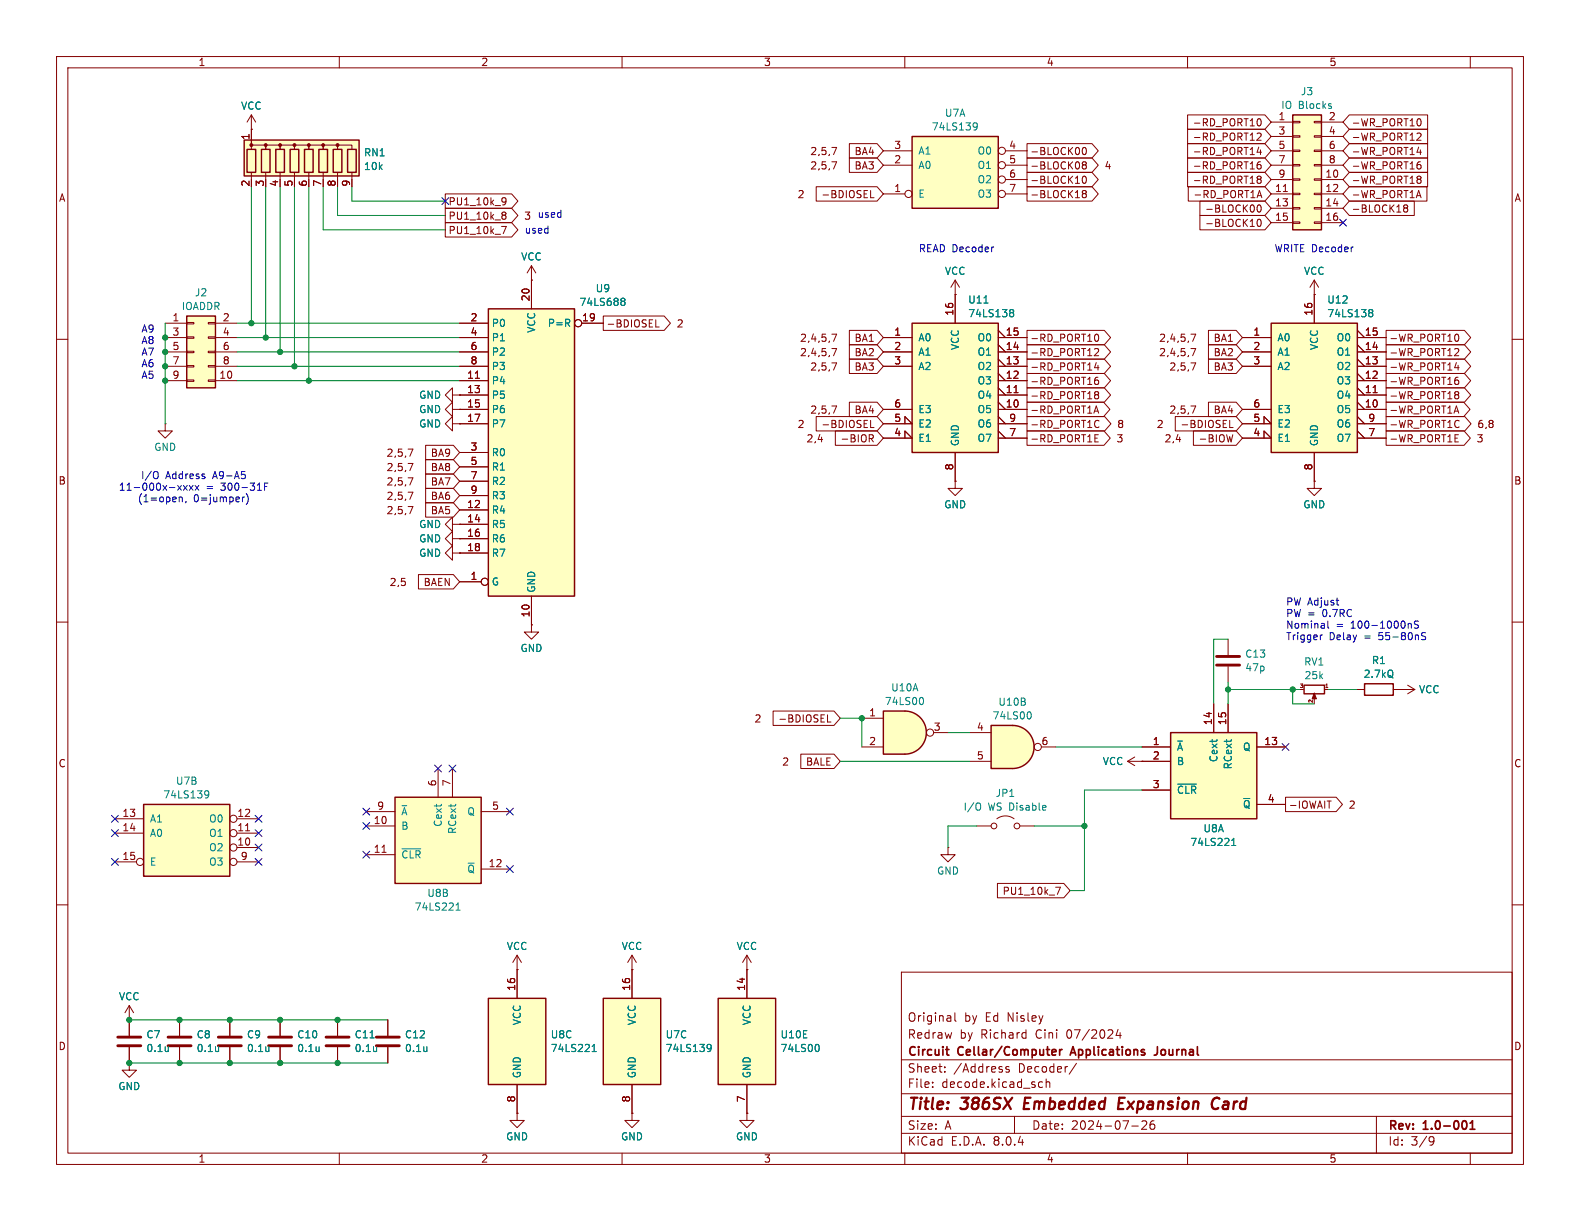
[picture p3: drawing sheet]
<svg xmlns="http://www.w3.org/2000/svg" width="279mm" height="216mm" viewBox="0 0 279 216" stroke-linecap="round" stroke-linejoin="round" font-family="sans-serif">
<g fill="none" stroke="#840000" stroke-width=".18">
<path d="M10 10h259.4v195.9h-259.4zM12 12h255.4v191.9h-255.4zM60 10v2M110 10v2M160 10v2M210 10v2M260 10v2M10 60h2M267.4 60h2M29.2 74.9v1.3h1.3l-1.3 1.3-1.3-1.3h1.3M29.2 74.9h.1M80 72.4v-1.3l-1.3 1.3 1.3 1.3v-1.3h1.3"/>
<path d="M80 69.9v-1.3l-1.3 1.3 1.3 1.2v-1.2h1.3M80 74.9v-1.2l-1.3 1.2 1.3 1.3v-1.3h1.3M81.3 72.4h.1M81.3 69.9h.1M81.3 74.9h.1M80 95.3v-1.3l-1.3 1.3 1.3 1.2v-1.2h1.3M80 92.7v-1.3l-1.3 1.3 1.3 1.3v-1.3h1.3M80 97.8v-1.3l-1.3 1.3 1.3 1.3v-1.3h1.3M81.3 95.3h.1M81.3 92.7h.1M81.3 97.8h.1M232.4 85.1v1.3h1.3l-1.3 1.2-1.3-1.2h1.3"/>
<path d="M232.4 85.1h.1M10 110h2M267.4 110h2M10 160h2M267.4 160h2M159.4 171.9h108v32h-108zM168.9 179.1v1.3l.2 .2M31.7 180.3v2.8M31.7 185.2v2.8M40.6 180.3v2.8M40.6 185.2v2.8M49.5 180.3v2.8"/>
<path d="M49.5 185.2v2.8M159.4 197.4h108M159.4 193.4h108M159.4 187.4h108M164.9 192.1v.2M164.9 191.4v.1M167.1 189.4v.2M167.1 188.7v.1M178.4 188.7l-.3-.1-.2 .2v.2l.5 .2v.3h-.5M179.4 197.4v3M181.3 182.6l.1 .1M181.4 182.1v1.5"/>
<path d="M181.4 183.5l-.1 .1M183.8 192.2h.6M183.8 191.4h.6M185 191.4l.2-.1 .4 .1v.9M185 190.8v1.5M190.4 188l-1.3 1.9M197.7 182l-.3 1.1h.9M198.1 182.6v1M200.1 199.1h1.2M202.7 198.3v.5l-.8 .9h.9M203.6 198.3a1.17 1.17 0 0 0-.1 1.3h.6l.1-.6-.3-.2h-.3l-.2 .2M243.4 197.4v6.5"/>
<path d="M60 203.9v2M110 203.9v2M159.4 200.4h108M160 203.9v2M210 203.9v2M253 201l.5 .1a.99 .99 0 0 1-.4 1.4h-.2M253.6 201.6l-.3 .3h-.3M260 203.9v2"/>
</g>
<path d="M167.2 185.6h.6M167.7 186.6h.1M186.2 185.6h.5v.3l-.7 .2M186.7 186.5l-.5 .1M187.4 185.6v1M187.8 185.6h-.3l-.1 .3M189.4 186.1h.7M189.7 185.1l-.5 1.5M204.7 185.1v1a.48 .48 0 0 1-.6 .5M259.2 198.2l.2 .5-.2 .9M260 199.7h.8M260 198.6l.4-.4v1.5" fill="none" stroke="#840000" stroke-width=".3"/>
<path d="M181.3 194.1l-.3 2h1M197.8 195.1h.7M198.9 194.1h-1l-.2 2h1M214.4 195.8a.67 .67 0 0 0 1 .1M215.6 194.3a.73 .73 0 0 0-1.1 .3" fill="none" stroke="#840000" stroke-width=".4"/>
<path d="M29.7 184.9h4.1M29.7 183.4h4.1M38.6 184.9h4.1M38.6 183.4h4.1M47.5 184.9h4.1M47.5 183.4h4.1" fill="none" stroke="#840000" stroke-width=".51"/>
<path d="M38.7 185.1v.8M38.7 185.8l-.1 .1M47.5 185.1v.8M47.5 185.8v.1M56.4 185.1v.8M56.4 185.8v.1" fill="none" stroke="#008484" stroke-width=".18"/>
<path d="M25.4 142.2h15.2v12.7h-15.2z" fill="#ffffc2"/>
<path d="M25.4 142.2h15.2v12.7h-15.2z" fill="none" stroke="#840000" stroke-width=".25"/>
<g fill="none" stroke="#840000" stroke-width=".18">
<path d="M232.4 52.1h.1M232.4 49.5l-.8 1.3M232.4 49.5v2.6M232.4 49.5l.8 1.3M20.3 147.3h5.1M20.3 144.8h5.1M20.3 152.4h3.8M41.9 149.9h3.8M41.9 147.3h3.8M41.9 144.8h3.8M41.9 152.4h3.8M43.4 146.9h.7"/>
<path d="M22.9 177.8l-.8 1.3M22.9 177.8v2.5M22.9 177.8l.7 1.3M22.9 180.3h.1"/>
<circle cx="24.8" cy="152.4" r=".63"/>
<circle cx="41.3" cy="152.4" r=".63"/>
<circle cx="41.3" cy="149.9" r=".63"/>
<circle cx="41.3" cy="147.3" r=".63"/>
<circle cx="41.3" cy="144.8" r=".63"/>
</g>
<path d="M36.3 139.9l.4-.1 .2 .2a.84 .84 0 0 1-.3 1.1h-.3M36.9 140.4l-.2 .2h-.4" fill="none" stroke="#008484" stroke-width=".18"/>
<path d="M224.8 57.2h15.2v22.8h-15.2z" fill="#ffffc2"/>
<path d="M224.8 57.2h15.2v22.8h-15.2z" fill="none" stroke="#840000" stroke-width=".25"/>
<g fill="none" stroke="#840000" stroke-width=".18">
<path d="M219.7 59.7h5.1M232.4 52.1v5.1M240 59.7h5.1M240 58.4l1.3 1.3M219.7 77.5h5.1l-1.3-1.3v1.3M219.7 74.9h5.1l-1.3-1.2v1.2M219.7 72.4h5.1M219.7 64.8h5.1M219.7 62.2h5.1M240 72.4h5.1M240 71.1l1.3 1.3M240 69.9h5.1"/>
<path d="M240 68.6l1.3 1.3M240 67.3h5.1M240 66l1.3 1.3M240 64.8h5.1M240 63.5l1.3 1.3M240 62.2h5.1M240 61l1.3 1.2M240 77.5h5.1M240 74.9h5.1M240 76.2l1.3 1.3M240 73.7l1.3 1.2M242.8 69.4h.7"/>
<path d="M232.4 80v5.1"/>
</g>
<path d="M242.2 55.2l.1 .1M242.2 54.8l.3-.1 .2 .2 .1 .1-.3 .3M242.3 55.3h.2M242.3 55.3h-.1M242.5 55.3l.3 .2-.1 .4-.2 .1-.3-.1" fill="none" stroke="#008484" stroke-width=".18"/>
<path d="M69.8 141h15.3v15.2h-15.3z" fill="#ffffc2"/>
<path d="M69.8 141h15.3v15.2h-15.3z" fill="none" stroke="#840000" stroke-width=".25"/>
<g fill="none" stroke="#840000" stroke-width=".18">
<path d="M77.5 135.9v5.1M80 135.9v5.1M64.8 146.1h5M64.8 151.1h5M64.8 143.5h5M67.6 150.7h.7M85.1 153.7h5.1M85.1 143.5h5.1M91.4 171.5h.1M91.4 168.9l-.7 1.3M91.4 168.9v2.6M91.4 168.9l.8 1.3"/>
<path d="M59.7 180.3v2.8M59.7 185.2v2.8"/>
</g>
<path d="M71.1 150.1h3.3M71.1 142.5h.8M80.6 160.9h.8M80.6 160l.4-.3v1.2M65.4 183.5h.8M66.6 185.1v.8M66.6 185.8l-.1 .1" fill="none" stroke="#008484" stroke-width=".18"/>
<path d="M57.7 184.9h4M57.7 183.4h4" fill="none" stroke="#840000" stroke-width=".51"/>
<path d="M228.6 20.3h5.1v20.3h-5.1z" fill="#ffffc2"/>
<g fill="none" stroke="#840000" stroke-width=".18">
<path d="M224.8 21.6h3.8M224.8 31.8h3.8M224.8 34.3h3.8M224.8 36.8h3.8M224.8 39.4h3.8M224.8 24.1h3.8M224.8 26.7h3.8M224.8 29.2h3.8M226.9 33.9h.8M228.6 39.2h1.3v.3h-1.3zM228.6 36.7h1.3v.3h-1.3zM228.6 34.2h1.3v.2h-1.3z"/>
<path d="M228.6 31.6h1.3v.3h-1.3zM228.6 29.1h1.3v.2h-1.3zM228.6 26.5h1.3v.3h-1.3zM228.6 24h1.3v.3h-1.3zM228.6 21.5h1.3v.2h-1.3zM232.4 39.2h1.3v.3h-1.3zM232.4 36.7h1.3v.3h-1.3zM232.4 34.2h1.3v.2h-1.3zM232.4 31.6h1.3v.3h-1.3zM232.4 29.1h1.3v.2h-1.3zM232.4 26.5h1.3v.3h-1.3zM232.4 24h1.3v.3h-1.3z"/>
<path d="M232.4 21.5h1.3v.2h-1.3zM233.7 21.6h3.8M233.7 31.8h3.8M233.7 34.3h3.8M233.7 36.8h3.8M233.7 39.4h3.8M233.7 24.1h3.8M233.7 26.7h3.8M233.7 29.2h3.8"/>
</g>
<path d="M228.6 20.3h5.1v20.3h-5.1z" fill="none" stroke="#840000" stroke-width=".25"/>
<path d="M235.3 18.8l.2 .1-.2 .3M235.3 18.3l.1 .1" fill="none" stroke="#008484" stroke-width=".18"/>
<path d="M161.3 57.2h15.2v22.8h-15.2z" fill="#ffffc2"/>
<path d="M161.3 57.2h15.2v22.8h-15.2z" fill="none" stroke="#840000" stroke-width=".25"/>
<g fill="none" stroke="#840000" stroke-width=".18">
<path d="M156.2 59.7h5.1M168.9 52.1v5.1M176.5 59.7h5.1M176.5 58.4l1.3 1.3M156.2 77.5h5.1l-1.3-1.3v1.3M156.2 74.9h5.1l-1.3-1.2v1.2M156.2 72.4h5.1M156.2 64.8h5.1M156.2 62.2h5.1M176.5 72.4h5.1M176.5 71.1l1.3 1.3M176.5 69.9h5.1"/>
<path d="M176.5 68.6l1.3 1.3M176.5 67.3h5.1M176.5 66l1.3 1.3M176.5 64.8h5.1M176.5 63.5l1.3 1.3M176.5 62.2h5.1M176.5 61l1.3 1.2M176.5 77.5h5.1M176.5 74.9h5.1M176.5 76.2l1.3 1.3M176.5 73.7l1.3 1.2M179.3 69.4h.7"/>
<path d="M168.9 80v5.1M22.9 188v1.2h1.2l-1.2 1.3-1.3-1.3h1.3M22.9 188h.1M22.9 180.3v2.8M22.9 185.2v2.8M132.1 196.9v1.2h1.2l-1.2 1.3-1.3-1.3h1.3M132.1 196.9h.1"/>
</g>
<path d="M174 53.6h.7M178.7 55.2l.1 .1M178.7 54.8l.3-.1 .2 .2 .1 .1-.3 .3M178.8 55.3h.2M178.8 55.3h-.1M179 55.3l.3 .2-.1 .4-.2 .1-.3-.1M29.8 185.1v.8M29.8 185.8l-.1 .1" fill="none" stroke="#008484" stroke-width=".18"/>
<path d="M20.8 184.9h4.1M20.8 183.4h4.1" fill="none" stroke="#840000" stroke-width=".51"/>
<path d="M127 176.5h10.2v15.3h-10.2z" fill="#ffffc2"/>
<path d="M127 176.5h10.2v15.3h-10.2z" fill="none" stroke="#840000" stroke-width=".25"/>
<path d="M111.8 171.5h.1M111.8 168.9l-.8 1.3M111.8 168.9v2.6M111.8 168.9l.7 1.3M132.1 171.5h.1M132.1 168.9v7.6M132.1 168.9l-.8 1.3M132.1 168.9l.7 1.3M111.8 196.9v1.2h1.2l-1.2 1.3-1.3-1.3h1.3M111.8 196.9h.1M132.1 191.8v5.1" fill="none" stroke="#840000" stroke-width=".18"/>
<path d="M144.6 184.7a.79 .79 0 0 1 0 1.2" fill="none" stroke="#008484" stroke-width=".18"/>
<path d="M106.7 176.5h10.1v15.3h-10.1z" fill="#ffffc2"/>
<path d="M106.7 176.5h10.1v15.3h-10.1z" fill="none" stroke="#840000" stroke-width=".25"/>
<path d="M168.9 52.1h.1M168.9 49.5l-.8 1.3M168.9 49.5v2.6M168.9 49.5l.8 1.3M168.9 85.1v1.3h1.3l-1.3 1.2-1.3-1.2h1.3M168.9 85.1h.1M111.8 171.5v5M68.6 180.3v2.8M68.6 185.2v2.8M91.4 196.9v1.2h1.3l-1.3 1.3-1.2-1.3h1.2M91.4 196.9h.1M111.8 191.8v5.1" fill="none" stroke="#840000" stroke-width=".18"/>
<path d="M75.5 185.1v.8M75.5 185.8l-.1 .1M125.2 184.7h.3l.2 .1a.84 .84 0 0 1-.3 1.1h-.2M125.8 185.2l-.3 .3-.3-.1" fill="none" stroke="#008484" stroke-width=".18"/>
<path d="M66.5 184.9h4.1M66.5 183.4h4.1" fill="none" stroke="#840000" stroke-width=".51"/>
<path d="M86.4 176.5h10.1v15.3h-10.1z" fill="#ffffc2"/>
<path d="M86.4 176.5h10.1v15.3h-10.1z" fill="none" stroke="#840000" stroke-width=".25"/>
<path d="M91.4 171.5v5M91.4 191.8v5.1" fill="none" stroke="#840000" stroke-width=".18"/>
<path d="M104.7 185.9h.7M104.7 185l.4-.3v1.2" fill="none" stroke="#008484" stroke-width=".18"/>
<path d="M161.3 24.1h15.2v12.7h-15.2z" fill="#ffffc2"/>
<path d="M161.3 24.1h15.2v12.7h-15.2z" fill="none" stroke="#840000" stroke-width=".25"/>
<g fill="none" stroke="#840000" stroke-width=".18">
<path d="M156.2 34.3h3.8M156.2 29.2h5.1M156.2 26.7h5.1M177.8 34.3h3.8M177.8 29.2h3.8M177.8 26.7h3.8M177.8 31.8h3.8"/>
<circle cx="160.7" cy="34.3" r=".63"/>
<circle cx="177.2" cy="34.3" r=".63"/>
<circle cx="177.2" cy="31.7" r=".63"/>
<circle cx="177.2" cy="29.2" r=".63"/>
<circle cx="177.2" cy="26.7" r=".63"/>
</g>
<path d="M172.2 21.8l.4-.1 .2 .1a.84 .84 0 0 1-.4 1.2h-.2M172.8 22.3l-.2 .2-.4-.1" fill="none" stroke="#008484" stroke-width=".18"/>
<path d="M86.4 54.6h15.2v50.8h-15.2z" fill="#ffffc2"/>
<path d="M86.4 54.6h15.2v50.8h-15.2z" fill="none" stroke="#840000" stroke-width=".25"/>
<g fill="none" stroke="#840000" stroke-width=".18">
<path d="M81.3 57.2h5.1M81.3 59.7h5.1M94 49.5h.1M94 47v7.6M94 47l-.8 1.3M94 47l.7 1.3M102.9 57.2h3.8M81.3 67.3h5.1M81.3 69.9h5.1M81.3 72.4h5.1M81.3 74.9h5.1M81.3 62.2h5.1"/>
<path d="M81.3 64.8h5.1M84.1 66.9h.7M81.3 90.2h5.1M81.3 92.7h5.1M81.3 95.3h5.1M81.3 97.8h5.1M81.3 80h5.1M81.3 82.6h5.1M81.3 85.1h5.1M81.3 87.6h5.1M81.3 102.9h3.8M94 110.5v1.3h1.2l-1.2 1.2-1.3-1.2h1.3"/>
<path d="M94 110.5h.1M94 105.4v5.1M167.6 149.9v1.2h1.3l-1.3 1.3-1.2-1.3h1.2M167.6 149.9h.1"/>
<circle cx="102.2" cy="57.1" r=".63"/>
<circle cx="85.7" cy="102.9" r=".63"/>
</g>
<path d="M109.9 53.2l.1 .1M109.9 52.8l.4-.1 .2 .2v.1l-.2 .3M110 53.3h.3M110 53.3h-.1M110.3 53.3l.2 .2v.4l-.2 .1-.4-.1" fill="none" stroke="#008484" stroke-width=".18"/>
<path d="M160 125.7a3.8 3.8 0 0 1 3.8 3.8 3.8 3.8 0 0 1-3.8 3.9z" fill="#ffffc2" stroke="#ffffc2" stroke-width=".18"/>
<path d="M156.2 125.7h3.8v7.7h-3.8z" fill="#ffffc2"/>
<path d="M156.2 125.7h3.8a3.8 3.8 0 0 1 3.8 3.8 3.8 3.8 0 0 1-3.8 3.9h-3.8z" fill="none" stroke="#840000" stroke-width=".25"/>
<g fill="none" stroke="#840000" stroke-width=".18">
<path d="M152.4 127h3.8M152.4 132.1h3.8M165.1 129.5h2.5"/>
<circle cx="164.5" cy="129.5" r=".63"/>
</g>
<path d="M163 123.3a.79 .79 0 0 1 0 1.3" fill="none" stroke="#008484" stroke-width=".18"/>
<path d="M43.2 24.8h20.3v6.3h-20.3z" fill="#ffffc2"/>
<path d="M43.2 24.8h20.3v6.3h-20.3zM43.7 26.4h1.5v4.1h-1.5zM46.2 26.4h1.6v4.1h-1.6zM48.8 26.4h1.5v4.1h-1.5zM51.3 26.4h1.5v4.1h-1.5zM53.8 26.4h1.6v4.1h-1.6zM56.4 26.4h1.5v4.1h-1.5zM58.9 26.4h1.6v4.1h-1.6zM61.5 26.4h1.5v4.1h-1.5z" fill="none" stroke="#840000" stroke-width=".25"/>
<g fill="#840000" stroke="#840000" stroke-width=".18">
<circle cx="44.4" cy="25.7" r=".25"/>
<circle cx="47" cy="25.7" r=".25"/>
<circle cx="49.5" cy="25.7" r=".25"/>
<circle cx="52.1" cy="25.7" r=".25"/>
<circle cx="54.6" cy="25.7" r=".25"/>
<circle cx="57.1" cy="25.7" r=".25"/>
<circle cx="59.7" cy="25.7" r=".25"/>
</g>
<g fill="none" stroke="#840000" stroke-width=".18">
<path d="M44.4 26.4v-.7h2.6v.7v-.7h2.5v.7v-.7h2.6v.7v-.7h2.5v.7v-.7h2.5v.7v-.7h2.6v.7v-.7h2.5v.7M44.4 22.9h.1M44.4 20.3v5.1M44.4 30.5v1.3M44.4 20.3l-.7 1.3M44.4 20.3l.8 1.3M47 30.5v1.3M49.5 30.5v1.3M52.1 30.5v1.3M54.6 30.5v1.3M57.1 30.5v1.3M59.7 30.5v1.3"/>
<path d="M62.2 30.5v1.3"/>
</g>
<path d="M207 129.5h15.2v15.3h-15.2z" fill="#ffffc2"/>
<path d="M207 129.5h15.2v15.3h-15.2z" fill="none" stroke="#840000" stroke-width=".25"/>
<path d="M199.4 134.6h7.6M199.4 134.6l1.3 .8M200.7 133.9l-1.3 .7M201.9 134.6h.1M201.9 132.1h5.1M201.9 139.7h5.1M214.6 124.5v5M217.2 124.5v5M222.2 132.1h5.1M222.2 142.2h5.1" fill="none" stroke="#840000" stroke-width=".18"/>
<path d="M208.3 131h.8M208.3 138.7h3.3M217.8 149.5h.7M217.8 148.6l.4-.4v1.3" fill="none" stroke="#008484" stroke-width=".18"/>
<path d="M33 55.9h5.1v12.7h-5.1z" fill="#ffffc2"/>
<g fill="none" stroke="#840000" stroke-width=".18">
<path d="M29.2 57.2h3.8M29.2 59.7h3.8M33 59.6h1.3v.2h-1.3zM33 57h1.3v.3h-1.3zM36.8 59.6h1.3v.2h-1.3zM36.8 57h1.3v.3h-1.3zM38.1 57.2h3.8M38.1 59.7h3.8M29.2 67.3h3.8M29.2 62.2h3.8M29.2 64.8h3.8M33 67.2h1.3v.2h-1.3z"/>
<path d="M33 64.6h1.3v.3h-1.3zM33 62.1h1.3v.3h-1.3zM36.8 67.2h1.3v.2h-1.3zM36.8 64.6h1.3v.3h-1.3zM36.8 62.1h1.3v.3h-1.3zM38.1 67.3h3.8M38.1 62.2h3.8M38.1 64.8h3.8"/>
</g>
<path d="M33 55.9h5.1v12.7h-5.1z" fill="none" stroke="#840000" stroke-width=".25"/>
<path d="M179.1 128.3a3.8 3.8 0 0 1 3.8 3.8 3.8 3.8 0 0 1-3.8 3.8z" fill="#ffffc2" stroke="#ffffc2" stroke-width=".18"/>
<path d="M175.3 128.3h3.8v7.6h-3.8z" fill="#ffffc2"/>
<path d="M175.3 128.3h3.8a3.8 3.8 0 0 1 3.8 3.8 3.8 3.8 0 0 1-3.8 3.8h-3.8zM230.6 121.2h3.6v1.5h-3.6zM241.3 120.9h5.1v2h-5.1z" fill="none" stroke="#840000" stroke-width=".25"/>
<g fill="none" stroke="#840000" stroke-width=".18">
<path d="M44.4 22.9h.1M44.4 22.9v2.5M78.7 36.8h11.8l1.1 1.3-1.1 1.3h-11.8zM78.7 39.4h11.8l1.1 1.2-1.1 1.3h-11.8zM78.7 34.3h11.8l1.1 1.3-1.1 1.2h-11.8zM89 35l.4 .1a.84 .84 0 0 1-.3 1.1h-.2M89 37.5h.2l.3 .2-.3 .3M89 38h.2M89.2 38l.3 .3v.2l-.1 .2-.4 .1M89.5 35.5l-.1 .2h-.4M144.3 33h10.8l1.1 1.3-1.1 1.3h-10.8zM147.1 28.6h.8l-.5 1.3"/>
<path d="M147.1 26.1h.8l-.5 1.2M150.2 25.4h4.9l1.1 1.3-1.1 1.2h-4.9zM150.2 27.9h4.9l1.1 1.3-1.1 1.3h-4.9zM154 35h.6M181.6 27.9h11.5l1.1 1.3-1.1 1.3h-11.5zM181.6 25.4h11.5l1.1 1.3-1.1 1.2h-11.5zM181.6 33h11.5l1.1 1.3-1.1 1.3h-11.5zM181.6 30.5h11.5l1.1 1.3-1.1 1.2h-11.5zM191.5 31.3l.2-.1a.68 .68 0 0 1 .4 .6 .68 .68 0 0 1-.4 .6l-.2-.1-.1-.4zM191.5 26.2l.2-.1a.68 .68 0 0 1 .4 .6 .68 .68 0 0 1-.4 .6l-.2-.1-.1-.3zM191.6 29.2l-.2-.3 .2-.3h.3l.2 .3-.2 .3M191.6 29.2l-.2 .2v.4l.2 .1 .4-.1 .1-.2v-.2l-.2-.2"/>
<path d="M191.6 34.2l-.2 .3v.3l.2 .2 .4-.1 .1-.2v-.2l-.2-.3M191.6 34.2l-.2-.2 .2-.3h.3l.2 .2-.2 .3M191.6 29.2h.3M191.6 34.2h.3M210 27.9h13.7l1.1 1.3-1.1 1.3h-13.7zM210 20.3h13.7l1.1 1.3-1.1 1.3h-13.7zM210 25.4h13.7l1.1 1.3-1.1 1.2h-13.7zM210 30.5h13.7l1.1 1.3-1.1 1.2h-13.7zM210 22.9h13.7l1.1 1.2-1.1 1.3h-13.7zM210.1 33h13.6l1.1 1.3-1.1 1.3h-13.6zM212.2 35.6h11.5l1.1 1.2-1.1 1.3h-11.5zM212.2 38.1h11.5l1.1 1.3-1.1 1.2h-11.5z"/>
<path d="M222.4 29.2l.4-.1 .2 .2-.1 .5-.4 .1-.1-.1M222.4 31.3l.1-.1h.4l.1 .3-.2 .2M222.4 21.2l.2-.2a.68 .68 0 0 1 .4 .6 .68 .68 0 0 1-.4 .7l-.2-.3M222.4 23.6l.4-.1 .2 .4-.8 .9h.8M222.4 31.6l.1 .1M222.4 34.6h.6M222.4 36.4l.2-.2a.68 .68 0 0 1 .4 .7 .68 .68 0 0 1-.4 .6l-.2-.1-.1-.4zM222.4 38.9l.2-.1a.68 .68 0 0 1 .4 .6 .68 .68 0 0 1-.4 .6l-.2-.1-.1-.3zM222.5 31.7h.3M222.5 31.7l-.1 .1M222.6 26l-.3 .9h.8M222.7 33.7l.4 1.3"/>
<path d="M222.8 31.7l.2 .2v.4l-.2 .1-.4-.1M222.9 28.6l-.4 .1-.1 .2M222.9 26.5v.8M238.6 33h13.7v2.6h-13.7l-1.1-1.3zM238.6 35.6h11.5v2.5h-11.5l-1.1-1.3zM238.6 27.9h13.9v2.6h-13.9l-1.1-1.3zM238.6 30.5h13.9v2.5h-13.9l-1.1-1.2zM238.6 20.3h13.9v2.6h-13.9l-1.1-1.3zM238.6 25.4h13.9v2.5h-13.9l-1.1-1.2zM238.6 22.9h13.9v2.5h-13.9l-1.1-1.3zM248.5 36.8l-.3-.3 .3-.3h.2l.2 .3-.2 .3M248.5 36.8l-.3 .2 .1 .4 .2 .1 .3-.1 .1-.1v-.3l-.2-.2"/>
<path d="M248.5 36.8h.2M250.6 34.6h.6M250.6 26.9h.8M250.8 21.1l.1-.1a.68 .68 0 0 1 .4 .6 .68 .68 0 0 1-.4 .7l-.1-.1M250.8 23.5l.4 .1 .1 .3-.8 .9h.8M250.8 29.1h.3l.2 .2-.1 .5-.4 .1M250.8 31.2h.3l.2 .2-.2 .3M250.8 31.7h.3M250.9 33.7l.4 1.3M251.1 31.7l.1 .1 .1 .4-.2 .2h-.3M251.2 28.6l-.4 .1M251.2 26.5v.8"/>
<path d="M81.3 57.2h5.1M81.3 59.7h5.1M88.7 40h.8l-.5 1.3M94 49.5h.1M94 49.5v5.1M102.9 57.2h3.8M106.7 55.9h10.7l1.2 1.3-1.2 1.2h-10.7zM116 57.8h.6M147.1 59.1h.8l-.5 1.3M150.2 58.4h4.9l1.1 1.3-1.1 1.3h-4.9zM156.2 59.7h5.1M168.9 52.1h.1"/>
<path d="M168.9 52.1v5.1M176.5 59.7h5.1M176.5 58.4l1.3 1.3M181.6 58.4h13.7l1.1 1.3-1.1 1.3h-13.7zM193.6 59.3l.3-.2a.68 .68 0 0 1 .4 .6 .68 .68 0 0 1-.4 .7l-.3-.3M210.6 59.1h.8l-.5 1.3M213.7 58.4h4.9l1.1 1.3-1.1 1.3h-4.9zM219.7 59.7h5.1M232.4 52.1h.1M232.4 52.1v5.1M240 59.7h5.1M240 58.4l1.3 1.3"/>
<path d="M245.1 58.4h13.9l1.1 1.3-1.1 1.3h-13.9zM257.4 59.2l.1-.1a.68 .68 0 0 1 .5 .6 .68 .68 0 0 1-.5 .7l-.1-.1M72.2 79.4h.8l-.5 1.3M75.3 78.7h4.9l1.1 1.3-1.1 1.3h-4.9zM81.3 74.9h.1M81.3 69.9h.1M81.3 72.4h.1M81.3 67.3h5.1M81.3 69.9h5.1M81.3 72.4h5.1M81.3 74.9h5.1M81.3 62.2h5.1"/>
<path d="M81.3 64.8h5.1M84.1 66.9h.7M144.3 73.7h10.8l1.1 1.2-1.1 1.3h-10.8zM147.1 61.6h.8l-.5 1.3M147.1 64.2h.8l-.5 1.2M147.1 71.8h.8l-.5 1.3M147.7 76.2h7.4l1.1 1.3-1.1 1.2h-7.4zM150.2 71.1h4.9l1.1 1.3-1.1 1.3h-4.9zM150.2 63.5h4.9l1.1 1.3-1.1 1.2h-4.9zM150.2 61h4.9l1.1 1.2-1.1 1.3h-4.9zM153.7 76.9h.5l.2 .2-.1 .4h-.6M154 75.6h.6"/>
<path d="M154 77.5l.4 .6M156.2 77.5h5.1l-1.3-1.3v1.3M156.2 74.9h5.1l-1.3-1.2v1.2M156.2 72.4h5.1M156.2 62.2h5.1M156.2 64.8h5.1M176.5 77.5h5.1M176.5 67.3h5.1M176.5 69.9h5.1M176.5 72.4h5.1M176.5 74.9h5.1M176.5 62.2h5.1"/>
<path d="M176.5 64.8h5.1M176.5 71.1l1.3 1.3M176.5 68.6l1.3 1.3M176.5 66l1.3 1.3M176.5 63.5l1.3 1.3M176.5 61l1.3 1.2M176.5 76.2l1.3 1.3M176.5 73.7l1.3 1.2M179.3 69.4h.7M181.6 61h13.7l1.1 1.2-1.1 1.3h-13.7zM181.6 63.5h13.7l1.1 1.3-1.1 1.2h-13.7zM181.6 76.2h13.6l1.1 1.3-1.1 1.2h-13.6z"/>
<path d="M181.6 71.1h13.6l1.1 1.3-1.1 1.3h-13.6zM181.6 73.7h13.7l1.2 1.2-1.2 1.3h-13.7zM181.6 66h13.7l1.1 1.3-1.1 1.3h-13.7zM181.6 68.6h13.7l1.1 1.3-1.1 1.2h-13.7zM193.6 72.7h.6M193.6 61.7l.4-.1 .3 .4-.8 .9h.8M193.6 67.3l.4-.1 .3 .2-.1 .5-.4 .1-.2-.1M193.6 69.4l.2-.1h.4l.1 .3-.3 .2M193.6 77.5h.4M193.6 78.1h.6M193.6 76.9h.6M193.6 69.7l.2 .1"/>
<path d="M193.8 69.8h.2M193.8 74.4l.3-.1 .2 .2M193.8 69.8l-.2 .1M193.9 64.1l-.3 .9h.7M193.9 71.8l.4 1.3M194 69.8l.3 .2-.1 .4-.2 .1-.4-.1M194.2 64.6v.8M194.2 66.7l-.4 .1-.2 .2M194.3 75.5l-.2 .1-.3-.1M207.8 73.7h10.8l1.1 1.2-1.1 1.3h-10.8zM210.6 61.6h.8l-.5 1.3M210.6 64.2h.8l-.5 1.2"/>
<path d="M210.6 71.8h.8l-.5 1.3M211 76.2h7.6l1.1 1.3-1.1 1.2h-7.6zM213.7 61h4.9l1.1 1.2-1.1 1.3h-4.9zM213.7 63.5h4.9l1.1 1.3-1.1 1.2h-4.9zM213.7 71.1h4.9l1.1 1.3-1.1 1.3h-4.9zM217.5 75.6h.6M218 76.9l-.3 1.2M219.7 77.5h5.1l-1.3-1.3v1.3M219.7 74.9h5.1l-1.3-1.2v1.2M219.7 72.4h5.1M219.7 62.2h5.1M219.7 64.8h5.1"/>
<path d="M240 77.5h5.1M240 67.3h5.1M240 69.9h5.1M240 72.4h5.1M240 74.9h5.1M240 62.2h5.1M240 64.8h5.1M240 71.1l1.3 1.3M240 68.6l1.3 1.3M240 66l1.3 1.3M240 63.5l1.3 1.3M240 61l1.3 1.2"/>
<path d="M240 76.2l1.3 1.3M240 73.7l1.3 1.2M242.8 69.4h.7M245.1 63.5h13.9l1.1 1.3-1.1 1.2h-13.9zM245.1 66h13.9l1.1 1.3-1.1 1.3h-13.9zM245.1 61h13.9l1.1 1.2-1.1 1.3h-13.9zM245.1 73.7h13.9l1.1 1.2-1.1 1.3h-13.9zM245.1 68.6h13.9l1.1 1.3-1.1 1.2h-13.9zM245.1 71.1h13.7l1.2 1.3-1.2 1.3h-13.7zM245.1 76.2h13.8l1.1 1.3-1.1 1.2h-13.8zM257.2 65h.8M257.2 72.7h.6"/>
<path d="M257.3 77.5h.4M257.3 78.1h.6M257.3 76.9h.6M257.4 61.6l.4 .1 .2 .3-.8 .9h.8M257.5 67.2l.3 .1 .2 .1-.1 .5-.4 .1M257.5 69.3h.3l.2 .2-.3 .3M257.5 69.8h.2M257.5 71.8l.5 1.3M257.7 69.8l.3 .2v.3l-.2 .2h-.3M257.8 74.3l.2 .2M257.8 64.6v.8M257.8 66.7l-.3 .1"/>
<path d="M258 75.5l-.2 .1M72.2 84.5h.8l-.5 1.3M72.2 82h.8l-.5 1.2M72.2 87h.8l-.5 1.3M72.2 89.6h.8l-.5 1.2M75.3 83.8h4.9l1.1 1.3-1.1 1.3h-4.9zM75.3 81.3h4.9l1.1 1.3-1.1 1.2h-4.9zM75.3 86.4h4.9l1.1 1.2-1.1 1.3h-4.9zM75.3 88.9h4.9l1.1 1.3-1.1 1.2h-4.9zM81.3 97.8h.1M81.3 92.7h.1M81.3 95.3h.1"/>
<path d="M81.3 90.2h5.1M81.3 92.7h5.1M81.3 95.3h5.1M81.3 97.8h5.1M81.3 80h5.1M81.3 82.6h5.1M81.3 85.1h5.1M81.3 87.6h5.1M168.9 85.1h.1M168.9 80v5.1M232.4 85.1h.1M232.4 80v5.1"/>
<path d="M74 101.6h6.2l1.1 1.3-1.1 1.2h-6.2zM81.3 102.9h3.8M94 110.5h.1M94 105.4v5.1M217.2 113v2.8M217.2 117.9v2.8M136.7 125.7h10.8l1.1 1.3-1.1 1.3h-10.8zM141.6 133.3h5.9l1.1 1.3-1.1 1.3h-5.9zM146.3 127.7h.6M171.4 129.5h3.9M171.4 134.6h3.9M184.1 132.1h2.6"/>
<path d="M201.9 134.6h.1M201.9 134.6h5.1M201.9 132.1h5.1M201.9 139.7h5.1M214.6 124.5v5M217.2 124.5v5M222.2 132.1h5.1M229.9 121.9h.6M232.4 123.5v1M234.3 121.9h.6M234.5 121.6h.3M240 121.9h1.3"/>
<path d="M246.4 121.9h3.8M247.6 121.9h.1M248.9 121.2l1.3 .7M250.2 121.9l-1.3 .8M172.7 146.1h2.6M176.3 144.8a2.54 2.54 0 0 1 3 0M176.4 156.2h11.7l1.1 1.3-1.1 1.3h-11.7zM180.3 146.1h2.6M186.7 156.9h.8l-.5 1.3M222.2 142.2h5.1M227.3 141h9l1.1 1.2-1.1 1.3h-9zM234.7 141.6h.7"/>
<path d="M91.4 171.5h.1M91.4 171.5v5M111.8 171.5h.1M111.8 171.5v5M132.1 171.5h.1M132.1 171.5v5M22.9 180.3h.1M22.9 188h.1M22.9 180.3v2.8M22.9 185.2v2.8M31.7 180.3v2.8M31.7 185.2v2.8"/>
<path d="M40.6 180.3v2.8M40.6 185.2v2.8M49.5 180.3v2.8M49.5 185.2v2.8M59.7 180.3v2.8M59.7 185.2v2.8M68.6 180.3v2.8M68.6 185.2v2.8M91.4 196.9h.1M91.4 191.8v5.1M111.8 196.9h.1M111.8 191.8v5.1"/>
<path d="M132.1 196.9h.1M132.1 191.8v5.1"/>
<circle cx="102.2" cy="57.1" r=".63"/>
<circle cx="85.7" cy="102.9" r=".63"/>
<circle cx="183.5" cy="132.1" r=".63"/>
<circle cx="175.8" cy="146.1" r=".51"/>
<circle cx="179.8" cy="146.1" r=".51"/>
</g>
<g fill="none" stroke="#008484" stroke-width=".18">
<path d="M109.9 53.2l.1 .1M109.9 52.8l.4-.1 .2 .2v.1l-.2 .3M110 53.3h.3M110 53.3h-.1M110.3 53.3l.2 .2v.4l-.2 .1-.4-.1M174 53.6h.7M178.7 55.2l.1 .1M178.7 54.8l.3-.1 .2 .2 .1 .1-.3 .3M178.8 55.3h.2M178.8 55.3h-.1M179 55.3l.3 .2-.1 .4-.2 .1-.3-.1M242.2 54.8l.3-.1 .2 .2 .1 .1-.3 .3"/>
<path d="M242.2 55.2l.1 .1M242.3 55.3h.2M242.3 55.3h-.1M242.5 55.3l.3 .2-.1 .4-.2 .1-.3-.1M246.2 119.8l.1 .1M182.1 125.9a.79 .79 0 0 1 0 1.2M208.3 131h.8M208.3 138.7h3.3M173.1 142h.1a.81 .81 0 0 1-.1 1.3M217.8 149.5h.7M217.8 148.6l.4-.4v1.3M29.8 185.1v.8"/>
<path d="M29.8 185.8l-.1 .1M38.7 185.1v.8M38.7 185.8l-.1 .1M47.5 185.1v.8M47.5 185.8v.1M56.4 185.1v.8M56.4 185.8v.1M65.4 183.5h.8M66.6 185.1v.8M66.6 185.8l-.1 .1M75.5 185.1v.8M75.5 185.8l-.1 .1"/>
<path d="M104.7 185.9h.7M104.7 185l.4-.3v1.2M125.2 184.7h.3l.2 .1a.84 .84 0 0 1-.3 1.1h-.2M125.8 185.2l-.3 .3-.3-.1M144.6 184.7a.79 .79 0 0 1 0 1.2"/>
</g>
<path d="M232.4 122.6l.4 1h-.8l.4-1v.2z" fill="#840000" stroke="#840000" stroke-width=".18"/>
<path d="M215.1 117.6h4.1M215.1 116.1h4.1" fill="none" stroke="#840000" stroke-width=".51"/>
<g fill="none" stroke="#0000c2" stroke-width=".18">
<path d="M175.6 43.7h.1M239.2 43.7h.1M27.7 83.4h.1a.81 .81 0 0 1-.1 1.2M31.4 85.8l.7 .9M31.7 87.9h.5v.8M32.1 85.8l-.7 .9M32.4 85.8l.7 .9M32.9 88.7l-.1 .2M33.1 85.8l-.7 .9M33.5 85.8l.6 .9M34.1 85.8l-.6 .9M34.5 85.8l.7 .9"/>
<path d="M35.2 85.8l-.7 .9M42.7 83.4h.6M42.9 87.9v.8M43.1 83.9l.3 .2v.3l-.3 .2M43.2 87.9l-.3 .2M43.7 87.5a1.47 1.47 0 0 1-.2 1.7M46.8 86h.4M47.4 85.4h-.6v1.3M233.8 112.3l-.3 .1M234.8 109.8v1.1l.2 .2M236.3 106.1h.4M236.6 107h.1"/>
<path d="M249.1 110.3h.4l.1 .8M250.8 109.9l-.4-.1-.3 .3 .1 .3 .6 .2v.4l-.2 .1-.5-.1M252.1 111.9h-.5l-.2 .2 .1 .3 .5 .2v.4l-.1 .1h-.5"/>
</g>
<g fill="none" stroke="#008400" stroke-width=".18">
<path d="M44.4 33v24.2M47 33v26.7M49.5 33v29.2M52.1 33v31.8M54.6 33v34.3M57.1 33v7.6h21.6M59.7 33v5.1h19M62.2 33v2.6h16.5M29.2 57.2v17.7M41.9 59.7h39.4M41.9 57.2h39.4M41.9 64.8h39.4"/>
<path d="M41.9 62.2h39.4M41.9 67.3h39.4M217.2 113h-2.6v11.5M148.6 127h3.8v5.1M148.6 134.6h22.8M167.6 129.5h3.8M186.7 132.1h15.2M201.9 139.7h-10.1v17.8h-2.6M217.2 121.9h12.7M217.2 120.7v3.8M228.6 121.9v2.6h3.8M234.9 121.9h5.1"/>
<path d="M172.7 146.1h-5.1v3.8M182.9 146.1h8.9M22.9 180.3h45.7M22.9 188h45.7"/>
</g>
<g fill="none" stroke="#000084" stroke-width=".18">
<path d="M78.1 35l1.2 1.2M79.3 35l-1.2 1.2M236.9 38.8l1.2 1.2M238.1 38.8l-1.2 1.2M76.9 135.3l1.2 1.2M78.1 135.3l-1.2 1.2M79.4 135.3l1.2 1.2M80.6 135.3l-1.2 1.2M226.7 131.5l1.2 1.2M227.9 131.5l-1.2 1.2M19.7 146.7l1.2 1.2M19.7 144.2l1.2 1.2"/>
<path d="M19.7 151.8l1.2 1.2M20.9 146.7l-1.2 1.2M20.9 144.2l-1.2 1.2M20.9 151.8l-1.2 1.2M45.1 144.2l1.2 1.2M45.1 146.7l1.2 1.2M45.1 151.8l1.2 1.2M45.1 149.3l1.2 1.2M46.3 144.2l-1.2 1.2M46.3 146.7l-1.2 1.2M46.3 151.8l-1.2 1.2M46.3 149.3l-1.2 1.2"/>
<path d="M64.2 150.5l1.2 1.2M64.2 145.4l1.2 1.3M64.2 142.9l1.2 1.2M65.4 150.5l-1.2 1.2M65.4 145.4l-1.2 1.3M65.4 142.9l-1.2 1.2M89.6 153.1l1.2 1.2M89.6 142.9l1.2 1.2M90.8 153.1l-1.2 1.2M90.8 142.9l-1.2 1.2"/>
</g>
<g fill="#008400" stroke="#008400" stroke-width=".18">
<circle cx="49.5" cy="188" r=".46"/>
<circle cx="49.5" cy="180.3" r=".46"/>
<circle cx="40.6" cy="180.3" r=".46"/>
<circle cx="40.6" cy="188" r=".46"/>
<circle cx="31.7" cy="180.3" r=".46"/>
<circle cx="22.9" cy="180.3" r=".46"/>
<circle cx="59.7" cy="188" r=".46"/>
<circle cx="59.7" cy="180.3" r=".46"/>
<circle cx="22.9" cy="188" r=".46"/>
<circle cx="31.7" cy="188" r=".46"/>
<circle cx="228.6" cy="121.9" r=".46"/>
<circle cx="217.2" cy="121.9" r=".46"/>
<circle cx="191.8" cy="146.1" r=".46"/>
<circle cx="47" cy="59.7" r=".46"/>
<circle cx="49.5" cy="62.2" r=".46"/>
<circle cx="44.4" cy="57.2" r=".46"/>
<circle cx="52.1" cy="64.8" r=".46"/>
<circle cx="152.4" cy="127" r=".46"/>
<circle cx="29.2" cy="62.2" r=".46"/>
<circle cx="29.2" cy="59.7" r=".46"/>
<circle cx="29.2" cy="64.8" r=".46"/>
<circle cx="29.2" cy="67.3" r=".46"/>
<circle cx="54.6" cy="67.3" r=".46"/>
</g>
<g font-size="2.8" fill="#840000">
<text x="160.4" y="196.8">Title:</text>
<text x="170.1" y="196.8">386SX</text>
<text x="181.9" y="196.8">Embedded</text>
<text x="199.4" y="196.8">Expansion</text>
<text x="216.7" y="196.8">Card</text>
</g>
<g font-size="2.1" fill="#840000">
<text x="160.4" y="183.9">Redraw</text>
<text x="160.4" y="180.9">Original</text>
<text x="169.7" y="183.9">by</text>
<text x="170.5" y="180.9">by</text>
<text x="173.5" y="183.9">Richard</text>
<text x="174.3" y="180.9">Ed Nisley</text>
<text x="183.3" y="183.9">Cini</text>
<text x="188.9" y="183.9">07/2024</text>
<text x="160.4" y="189.9">Sheet:</text>
<text x="160.4" y="187.1">Circuit</text>
<text x="168.6" y="189.9">/Address</text>
<text x="169.5" y="187.1">Cellar/Computer</text>
<text x="180.1" y="189.9">Decoder/</text>
<text x="190.1" y="187.1">Applications</text>
<text x="205.5" y="187.1">Journal</text>
<text x="160.4" y="192.6">File:</text>
<text x="166.5" y="192.6">decode.kicad_sch</text>
<text x="160.4" y="202.8">KiCad</text>
<text x="160.4" y="200">Size:</text>
<text x="167.1" y="200">A</text>
<text x="168.1" y="202.8">E.D.A.</text>
<text x="175.7" y="202.8">8.0.4</text>
<text x="182.4" y="200">Date:</text>
<text x="189.4" y="200">2024-07-26</text>
<text x="245.4" y="200.2">Rev:</text>
<text x="245.4" y="202.8">Id:</text>
<text x="249.5" y="202.8">3/9</text>
<text x="251.8" y="200.2">1.0-001</text>
</g>
<g font-size="1.8" fill="#840000">
<text x="35" y="11.9">1</text>
<text x="85" y="11.9">2</text>
<text x="135" y="11.9">3</text>
<text x="185" y="11.9">4</text>
<text x="235" y="11.9">5</text>
<text x="210.8" y="22.5">-RD_PORT10</text>
<text x="226" y="21.3">1</text>
<text x="226" y="23.9">3</text>
<text x="234.9" y="21.3">2</text>
<text x="234.9" y="23.9">4</text>
<text x="238.9" y="22.5">-WR_PORT10</text>
<text x="44.2" y="24.8" transform="rotate(-90 44.2 24.8)">1</text>
<text x="143.2" y="27.6">2,5,7</text>
<text x="151" y="27.6">BA4</text>
<text x="158" y="29">2</text>
<text x="158" y="26.4">3</text>
<text x="178.4" y="26.4">4</text>
<text x="178.4" y="29">5</text>
<text x="182.1" y="27.6">-BLOCK00</text>
<text x="210.8" y="27.6">-RD_PORT14</text>
<text x="210.8" y="25.1">-RD_PORT12</text>
<text x="226" y="26.4">5</text>
<text x="226" y="29">7</text>
<text x="234.9" y="26.4">6</text>
<text x="234.9" y="29">8</text>
<text x="238.9" y="27.6">-WR_PORT14</text>
<text x="238.9" y="25.1">-WR_PORT12</text>
<text x="10.3" y="35.9">A</text>
<text x="44.2" y="33.1" transform="rotate(-90 44.2 33.1)">2</text>
<text x="46.7" y="33.1" transform="rotate(-90 46.7 33.1)">3</text>
<text x="49.3" y="33.1" transform="rotate(-90 49.3 33.1)">4</text>
<text x="51.8" y="33.1" transform="rotate(-90 51.8 33.1)">5</text>
<text x="54.4" y="33.1" transform="rotate(-90 54.4 33.1)">6</text>
<text x="56.9" y="33.1" transform="rotate(-90 56.9 33.1)">7</text>
<text x="59.4" y="33.1" transform="rotate(-90 59.4 33.1)">8</text>
<text x="62" y="33.1" transform="rotate(-90 62 33.1)">9</text>
<text x="140.9" y="35.2">2</text>
<text x="143.2" y="30.2">2,5,7</text>
<text x="145.1" y="35.2">-BDIOSEL</text>
<text x="151" y="30.2">BA3</text>
<text x="158" y="34">1</text>
<text x="178.4" y="31.5">6</text>
<text x="178.4" y="34">7</text>
<text x="182.1" y="30.2">-BLOCK08</text>
<text x="182.1" y="35.2">-BLOCK18</text>
<text x="182.1" y="32.7">-BLOCK10</text>
<text x="195.2" y="30.2">4</text>
<text x="210.8" y="30.2">-RD_PORT16</text>
<text x="210.8" y="32.7">-RD_PORT18</text>
<text x="210.9" y="35.2">-RD_PORT1A</text>
<text x="225.4" y="34">11</text>
<text x="226" y="31.5">9</text>
<text x="234.3" y="31.5">10</text>
<text x="234.3" y="34">12</text>
<text x="238.9" y="35.2">-WR_PORT1A</text>
<text x="238.9" y="30.2">-WR_PORT16</text>
<text x="238.9" y="32.7">-WR_PORT18</text>
<text x="267.7" y="35.9">A</text>
<text x="79.2" y="39.1">PU1_10k_8</text>
<text x="79.2" y="41.6">PU1_10k_7</text>
<text x="79.2" y="36.5">PU1_10k_9</text>
<text x="92.6" y="39.1">3</text>
<text x="213" y="37.8">-BLOCK00</text>
<text x="213" y="40.3">-BLOCK10</text>
<text x="225.4" y="36.6">13</text>
<text x="225.4" y="39.1">15</text>
<text x="234.3" y="36.6">14</text>
<text x="234.3" y="39.1">16</text>
<text x="238.9" y="37.8">-BLOCK18</text>
<text x="93.7" y="53.4" transform="rotate(-90 93.7 53.4)">20</text>
<text x="30.4" y="56.9">1</text>
<text x="30.4" y="59.4">3</text>
<text x="39.3" y="56.9">2</text>
<text x="39.3" y="59.4">4</text>
<text x="83.1" y="56.9">2</text>
<text x="83.1" y="59.4">4</text>
<text x="102.8" y="56.9">19</text>
<text x="107.2" y="58.1">-BDIOSEL</text>
<text x="119.6" y="58.1">2</text>
<text x="158" y="59.4">1</text>
<text x="168.7" y="55.9" transform="rotate(-90 168.7 55.9)">16</text>
<text x="177.8" y="59.4">15</text>
<text x="221.5" y="59.4">1</text>
<text x="232.2" y="55.9" transform="rotate(-90 232.2 55.9)">16</text>
<text x="241.3" y="59.4">15</text>
<text x="30.4" y="62">5</text>
<text x="30.4" y="64.5">7</text>
<text x="39.3" y="62">6</text>
<text x="39.3" y="64.5">8</text>
<text x="83.1" y="62">6</text>
<text x="83.1" y="64.5">8</text>
<text x="141.4" y="60.6">2,4,5,7</text>
<text x="141.4" y="63.2">2,4,5,7</text>
<text x="143.2" y="65.7">2,5,7</text>
<text x="151" y="60.6">BA1</text>
<text x="151" y="65.7">BA3</text>
<text x="151" y="63.2">BA2</text>
<text x="158" y="62">2</text>
<text x="158" y="64.5">3</text>
<text x="177.8" y="64.5">13</text>
<text x="177.8" y="62">14</text>
<text x="182.1" y="63.2">-RD_PORT12</text>
<text x="182.1" y="65.7">-RD_PORT14</text>
<text x="182.1" y="60.6">-RD_PORT10</text>
<text x="204.9" y="63.2">2,4,5,7</text>
<text x="204.9" y="60.6">2,4,5,7</text>
<text x="206.7" y="65.7">2,5,7</text>
<text x="214.5" y="63.2">BA2</text>
<text x="214.5" y="65.7">BA3</text>
<text x="214.5" y="60.6">BA1</text>
<text x="221.5" y="62">2</text>
<text x="221.5" y="64.5">3</text>
<text x="241.3" y="64.5">13</text>
<text x="241.3" y="62">14</text>
<text x="245.6" y="65.7">-WR_PORT14</text>
<text x="245.6" y="60.6">-WR_PORT10</text>
<text x="245.6" y="63.2">-WR_PORT12</text>
<text x="30.4" y="67.1">9</text>
<text x="38.7" y="67.1">10</text>
<text x="82.5" y="67.1">11</text>
<text x="82.5" y="69.6">13</text>
<text x="177.8" y="69.6">11</text>
<text x="177.8" y="67.1">12</text>
<text x="182.1" y="68.3">-RD_PORT16</text>
<text x="182.1" y="70.8">-RD_PORT18</text>
<text x="241.3" y="69.6">11</text>
<text x="241.3" y="67.1">12</text>
<text x="245.6" y="68.3">-WR_PORT16</text>
<text x="245.6" y="70.8">-WR_PORT18</text>
<text x="82.5" y="72.1">15</text>
<text x="82.5" y="74.7">17</text>
<text x="140.9" y="75.9">2</text>
<text x="143.2" y="73.3">2,5,7</text>
<text x="145.1" y="75.9">-BDIOSEL</text>
<text x="151" y="73.3">BA4</text>
<text x="158" y="77.2">4</text>
<text x="158" y="74.7">5</text>
<text x="158" y="72.1">6</text>
<text x="177.8" y="72.1">10</text>
<text x="178.4" y="77.2">7</text>
<text x="178.4" y="74.7">9</text>
<text x="182.1" y="73.3">-RD_PORT1A</text>
<text x="182.1" y="75.9">-RD_PORT1C</text>
<text x="197.5" y="75.9">8</text>
<text x="204.4" y="75.9">2</text>
<text x="206.7" y="73.3">2,5,7</text>
<text x="208.6" y="75.9">-BDIOSEL</text>
<text x="214.5" y="73.3">BA4</text>
<text x="221.5" y="77.2">4</text>
<text x="221.5" y="74.7">5</text>
<text x="221.5" y="72.1">6</text>
<text x="241.3" y="72.1">10</text>
<text x="241.9" y="77.2">7</text>
<text x="241.9" y="74.7">9</text>
<text x="245.6" y="75.9">-WR_PORT1C</text>
<text x="245.6" y="73.3">-WR_PORT1A</text>
<text x="261.2" y="75.9">6,8</text>
<text x="68.3" y="81">2,5,7</text>
<text x="68.3" y="83.5">2,5,7</text>
<text x="76.1" y="81">BA9</text>
<text x="76.1" y="83.5">BA8</text>
<text x="83.1" y="79.8">3</text>
<text x="83.1" y="82.3">5</text>
<text x="142.5" y="78.4">2,4</text>
<text x="148.5" y="78.4">-BIOR</text>
<text x="168.7" y="83.3" transform="rotate(-90 168.7 83.3)">8</text>
<text x="182.1" y="78.4">-RD_PORT1E</text>
<text x="197.3" y="78.4">3</text>
<text x="205.8" y="78.4">2,4</text>
<text x="211.8" y="78.4">-BIOW</text>
<text x="232.2" y="83.3" transform="rotate(-90 232.2 83.3)">8</text>
<text x="245.6" y="78.4">-WR_PORT1E</text>
<text x="261" y="78.4">3</text>
<text x="10.3" y="85.9">B</text>
<text x="68.3" y="86">2,5,7</text>
<text x="68.3" y="88.6">2,5,7</text>
<text x="76.1" y="86">BA7</text>
<text x="76.1" y="88.6">BA6</text>
<text x="82.5" y="89.9">12</text>
<text x="83.1" y="84.8">7</text>
<text x="83.1" y="87.4">9</text>
<text x="267.7" y="85.9">B</text>
<text x="68.3" y="91.1">2,5,7</text>
<text x="76.1" y="91.1">BA5</text>
<text x="82.5" y="92.5">14</text>
<text x="82.5" y="95">16</text>
<text x="82.5" y="97.5">18</text>
<text x="68.8" y="103.8">2,5</text>
<text x="74.8" y="103.8">BAEN</text>
<text x="83.1" y="102.6">1</text>
<text x="93.7" y="109.3" transform="rotate(-90 93.7 109.3)">10</text>
<text x="133.3" y="128">2</text>
<text x="137.5" y="128">-BDIOSEL</text>
<text x="153.6" y="126.7">1</text>
<text x="153.6" y="131.8">2</text>
<text x="165" y="129.3">3</text>
<text x="172.6" y="129.3">4</text>
<text x="184.1" y="131.8">6</text>
<text x="203.8" y="131.8">1</text>
<text x="214.4" y="128.3" transform="rotate(-90 214.4 128.3)">14</text>
<text x="216.9" y="128.3" transform="rotate(-90 216.9 128.3)">15</text>
<text x="223.5" y="131.8">13</text>
<text x="10.3" y="135.9">C</text>
<text x="138.2" y="135.6">2</text>
<text x="142.4" y="135.6">BALE</text>
<text x="172.6" y="134.4">5</text>
<text x="203.8" y="134.4">2</text>
<text x="267.7" y="135.9">C</text>
<text x="66.6" y="143.3">9</text>
<text x="77.2" y="139.1" transform="rotate(-90 77.2 139.1)">6</text>
<text x="79.8" y="139.1" transform="rotate(-90 79.8 139.1)">7</text>
<text x="86.9" y="143.3">5</text>
<text x="203.8" y="139.4">3</text>
<text x="224.1" y="142">4</text>
<text x="227.8" y="143.2">-IOWAIT</text>
<text x="238.4" y="143.2">2</text>
<text x="21.5" y="144.5">13</text>
<text x="21.5" y="147.1">14</text>
<text x="41.9" y="149.6">10</text>
<text x="41.9" y="147.1">11</text>
<text x="41.9" y="144.5">12</text>
<text x="66" y="145.8">10</text>
<text x="21.5" y="152.1">15</text>
<text x="42.5" y="152.1">9</text>
<text x="66" y="150.9">11</text>
<text x="86.3" y="153.4">12</text>
<text x="177.2" y="158.4">PU1_10k_7</text>
<text x="91.2" y="175.3" transform="rotate(-90 91.2 175.3)">16</text>
<text x="111.5" y="175.3" transform="rotate(-90 111.5 175.3)">16</text>
<text x="131.8" y="175.3" transform="rotate(-90 131.8 175.3)">14</text>
<text x="10.3" y="185.9">D</text>
<text x="267.7" y="185.9">D</text>
<text x="91.2" y="195" transform="rotate(-90 91.2 195)">8</text>
<text x="111.5" y="195" transform="rotate(-90 111.5 195)">8</text>
<text x="131.8" y="195" transform="rotate(-90 131.8 195)">7</text>
<text x="35" y="205.8">1</text>
<text x="85" y="205.8">2</text>
<text x="135" y="205.8">3</text>
<text x="185" y="205.8">4</text>
<text x="235" y="205.8">5</text>
</g>
<g font-size="1.8" fill="#008484">
<text x="229.9" y="17">J3</text>
<text x="42.5" y="19.6">VCC</text>
<text x="164.7" y="23.3">74LS139</text>
<text x="167" y="20.8">U7A</text>
<text x="226.5" y="19.5">IO Blocks</text>
<text x="64.3" y="27.8">RN1</text>
<text x="162.3" y="27.5">A1</text>
<text x="172.8" y="27.5">O0</text>
<text x="64.3" y="30.3">10k</text>
<text x="162.3" y="35.2">E</text>
<text x="162.3" y="30.1">A0</text>
<text x="172.8" y="30.1">O1</text>
<text x="172.8" y="32.6">O2</text>
<text x="172.8" y="35.2">O3</text>
<text x="92.1" y="46.3">VCC</text>
<text x="34.4" y="52.6">J2</text>
<text x="105.2" y="51.9">U9</text>
<text x="167" y="48.8">VCC</text>
<text x="171.1" y="53.9">U11</text>
<text x="230.5" y="48.8">VCC</text>
<text x="234.6" y="53.9">U12</text>
<text x="32" y="55">IOADDR</text>
<text x="86.9" y="58">P0</text>
<text x="94.8" y="58.9" transform="rotate(-90 94.8 58.9)">VCC</text>
<text x="96.8" y="58">P=R</text>
<text x="102.4" y="54.3">74LS688</text>
<text x="171.1" y="56.3">74LS138</text>
<text x="234.6" y="56.3">74LS138</text>
<text x="86.9" y="60.6">P1</text>
<text x="86.9" y="63.1">P2</text>
<text x="86.9" y="65.6">P3</text>
<text x="162.3" y="60.6">A0</text>
<text x="162.3" y="63.1">A1</text>
<text x="162.3" y="65.6">A2</text>
<text x="169.8" y="62" transform="rotate(-90 169.8 62)">VCC</text>
<text x="172.8" y="65.6">O2</text>
<text x="172.8" y="63.1">O1</text>
<text x="172.8" y="60.6">O0</text>
<text x="225.8" y="60.6">A0</text>
<text x="225.8" y="63.1">A1</text>
<text x="225.8" y="65.6">A2</text>
<text x="233.3" y="62" transform="rotate(-90 233.3 62)">VCC</text>
<text x="236.3" y="65.6">O2</text>
<text x="236.3" y="63.1">O1</text>
<text x="236.3" y="60.6">O0</text>
<text x="74" y="70.7">GND</text>
<text x="86.9" y="68.2">P4</text>
<text x="86.9" y="70.7">P5</text>
<text x="172.8" y="70.7">O4</text>
<text x="172.8" y="68.2">O3</text>
<text x="236.3" y="70.7">O4</text>
<text x="236.3" y="68.2">O3</text>
<text x="74" y="73.3">GND</text>
<text x="74" y="75.8">GND</text>
<text x="86.9" y="73.3">P6</text>
<text x="86.9" y="75.8">P7</text>
<text x="162.3" y="75.8">E2</text>
<text x="162.3" y="73.3">E3</text>
<text x="172.8" y="73.3">O5</text>
<text x="172.8" y="75.8">O6</text>
<text x="225.8" y="75.8">E2</text>
<text x="225.8" y="73.3">E3</text>
<text x="236.3" y="73.3">O5</text>
<text x="236.3" y="75.8">O6</text>
<text x="27.2" y="79.9">GND</text>
<text x="86.9" y="80.9">R0</text>
<text x="86.9" y="83.4">R1</text>
<text x="162.3" y="78.3">E1</text>
<text x="169.8" y="79" transform="rotate(-90 169.8 79)">GND</text>
<text x="172.8" y="78.3">O7</text>
<text x="225.8" y="78.3">E1</text>
<text x="233.3" y="79" transform="rotate(-90 233.3 79)">GND</text>
<text x="236.3" y="78.3">O7</text>
<text x="86.9" y="86">R2</text>
<text x="86.9" y="88.5">R3</text>
<text x="74" y="93.6">GND</text>
<text x="86.9" y="91">R4</text>
<text x="86.9" y="93.6">R5</text>
<text x="166.9" y="90.1">GND</text>
<text x="230.4" y="90.1">GND</text>
<text x="74" y="96.1">GND</text>
<text x="74" y="98.7">GND</text>
<text x="86.9" y="96.1">R6</text>
<text x="86.9" y="98.7">R7</text>
<text x="86.9" y="103.7">G</text>
<text x="94.8" y="104.9" transform="rotate(-90 94.8 104.9)">GND</text>
<text x="91.9" y="115.5">GND</text>
<text x="220.1" y="116.5">C13</text>
<text x="220.1" y="118.9">47p</text>
<text x="230.5" y="117.9">RV1</text>
<text x="242.5" y="117.6">R1</text>
<text x="156.4" y="124.9">74LS00</text>
<text x="157.5" y="122.4">U10A</text>
<text x="176.5" y="125">U10B</text>
<text x="230.6" y="120.3">25k</text>
<text x="241" y="120">2.7kQ</text>
<text x="250.8" y="122.8">VCC</text>
<text x="175.4" y="127.4">74LS00</text>
<text x="194.9" y="135.5">VCC</text>
<text x="208" y="132.9">~{A}</text>
<text x="208" y="135.5">B</text>
<text x="215.5" y="134.9" transform="rotate(-90 215.5 134.9)">Cext</text>
<text x="218" y="136.1" transform="rotate(-90 218 136.1)">RCext</text>
<text x="219.7" y="132.9">Q</text>
<text x="28.8" y="141.4">74LS139</text>
<text x="31" y="139">U7B</text>
<text x="170.3" y="143.5">I/O</text>
<text x="174.7" y="143.5">WS Disable</text>
<text x="176" y="141.1">JP1</text>
<text x="208" y="140.6">~{CLR}</text>
<text x="219.7" y="143.1">~{Q}</text>
<text x="26.4" y="145.6">A1</text>
<text x="26.4" y="148.2">A0</text>
<text x="36.9" y="148.2">O1</text>
<text x="36.9" y="145.6">O0</text>
<text x="70.9" y="146.9">B</text>
<text x="70.9" y="144.4">~{A}</text>
<text x="78.3" y="146.3" transform="rotate(-90 78.3 146.3)">Cext</text>
<text x="80.9" y="147.6" transform="rotate(-90 80.9 147.6)">RCext</text>
<text x="82.5" y="144.4">Q</text>
<text x="210.4" y="149.8">74LS221</text>
<text x="212.7" y="147.4">U8A</text>
<text x="26.4" y="153.3">E</text>
<text x="36.9" y="150.7">O2</text>
<text x="36.9" y="153.3">O3</text>
<text x="70.9" y="152">~{CLR}</text>
<text x="82.5" y="154.5">~{Q}</text>
<text x="165.6" y="154.9">GND</text>
<text x="73.2" y="161.2">74LS221</text>
<text x="75.5" y="158.8">U8B</text>
<text x="89.5" y="168.2">VCC</text>
<text x="109.8" y="168.2">VCC</text>
<text x="130.2" y="168.2">VCC</text>
<text x="20.9" y="177.1">VCC</text>
<text x="25.8" y="183.8">C7</text>
<text x="34.7" y="183.8">C8</text>
<text x="43.6" y="183.8">C9</text>
<text x="52.5" y="183.8">C10</text>
<text x="62.6" y="183.8">C11</text>
<text x="71.5" y="183.8">C12</text>
<text x="92.3" y="181.4" transform="rotate(-90 92.3 181.4)">VCC</text>
<text x="97.3" y="183.8">U8C</text>
<text x="112.6" y="181.4" transform="rotate(-90 112.6 181.4)">VCC</text>
<text x="117.6" y="183.8">U7C</text>
<text x="132.9" y="181.4" transform="rotate(-90 132.9 181.4)">VCC</text>
<text x="137.9" y="183.8">U10E</text>
<text x="25.8" y="186.2">0.1u</text>
<text x="34.7" y="186.2">0.1u</text>
<text x="43.6" y="186.2">0.1u</text>
<text x="52.5" y="186.2">0.1u</text>
<text x="62.6" y="186.2">0.1u</text>
<text x="71.5" y="186.2">0.1u</text>
<text x="92.3" y="190.8" transform="rotate(-90 92.3 190.8)">GND</text>
<text x="97.3" y="186.2">74LS221</text>
<text x="112.6" y="190.8" transform="rotate(-90 112.6 190.8)">GND</text>
<text x="117.6" y="186.2">74LS139</text>
<text x="132.9" y="190.8" transform="rotate(-90 132.9 190.8)">GND</text>
<text x="137.9" y="186.2">74LS00</text>
<text x="20.8" y="193">GND</text>
<text x="89.4" y="201.8">GND</text>
<text x="109.7" y="201.8">GND</text>
<text x="130" y="201.8">GND</text>
</g>
<g font-size="1.8" fill="#0000c2">
<text x="92.7" y="41.5">used</text>
<text x="95" y="38.7">used</text>
<text x="162.4" y="44.8">READ Decoder</text>
<text x="225.3" y="44.8">WRITE Decoder</text>
<text x="24.9" y="59">A9</text>
<text x="24.9" y="61.1">A8</text>
<text x="24.9" y="63.1">A7</text>
<text x="24.9" y="65.1">A6</text>
<text x="24.9" y="67.2">A5</text>
<text x="20.9" y="87">11-000x-xxxx</text>
<text x="24.3" y="89">(1=open,</text>
<text x="24.8" y="84.9">I/O</text>
<text x="29.3" y="84.9">Address</text>
<text x="34.2" y="89">0=jumper)</text>
<text x="36.4" y="87">=</text>
<text x="37.8" y="84.9">A9-A5</text>
<text x="39.2" y="87">300-31F</text>
<text x="227.3" y="107.3">PW Adjust</text>
<text x="227.3" y="109.3">PW =</text>
<text x="227.3" y="111.4">Nominal</text>
<text x="227.3" y="113.4">Trigger</text>
<text x="234" y="109.3">0.7RC</text>
<text x="235" y="113.4">Delay</text>
<text x="236.2" y="111.4">=</text>
<text x="239" y="111.4">100-1000nS</text>
<text x="241.3" y="113.4">=</text>
<text x="244.1" y="113.4">55-80nS</text>
</g>
<g font-size=".9" fill="#840000">
<text x="229.7" y="121.7">3</text>
<text x="232.2" y="124.4" transform="rotate(-90 232.2 124.4)">2</text>
<text x="234.2" y="121.7">1</text>
</g>
</svg>
